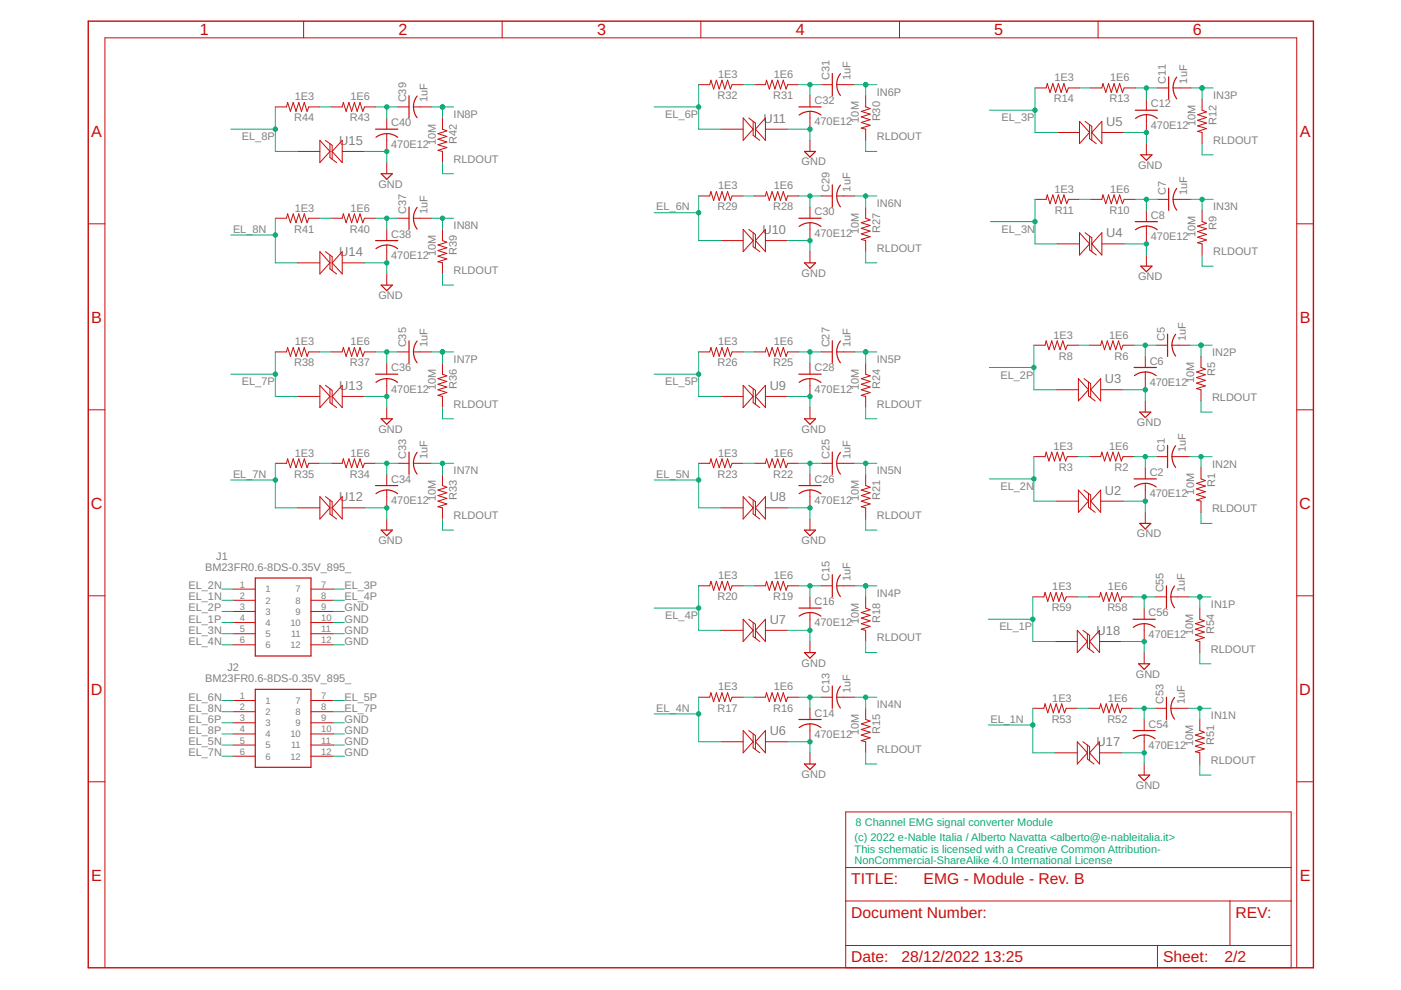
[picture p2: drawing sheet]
<svg xmlns="http://www.w3.org/2000/svg" width="297mm" height="210mm" viewBox="0 0 297 210" stroke-linecap="round" stroke-linejoin="round" font-family="sans-serif">
<g fill="none" stroke="#c90d0c" stroke-width=".25">
<path d="M176.5 15.6v4.7M178.2 15.6a3.8 3.8 0 0 0 0 4.6M247.8 16.3v4.7M248.7 18.6l.3 1.5 .5 .9M249.5 16.3l-.7 1.4-.1 .9M79.6 27.4h4.7M80.8 36.8h2.4l-1.2 1.2zM82 28.3l1 .1 1.3 .7M82 28.3l-1.4 .3-.9 .5M86.7 20.3v4.7M88.4 20.4a3.8 3.8 0 0 0 0 4.6M169.4 22.7h4.7"/>
<path d="M170.6 32.1h2.3l-1.2 1.2zM171.7 23.6l1 .1 1.4 .7M171.7 23.6l-1.4 .3-.9 .5M176.5 39.2v4.7M178.2 39.2a3.8 3.8 0 0 0 0 4.7M240.7 23.4h4.7M241.9 32.8h2.3l-1.1 1.2zM243.1 24.3l1.4 .3 .9 .5M243.1 24.3l-1.5 .3-.9 .5M247.8 39.9v4.7M249.5 39.9l-.7 1.4-.1 1M79.6 51h4.7"/>
<path d="M79.7 52.7a3.8 3.8 0 0 1 4.6 0M86.7 43.9v4.7M88.4 44a3.8 3.8 0 0 0 0 4.6M169.4 46.3h4.7M169.4 48a3.7 3.7 0 0 1 4.7 0M170.6 55.7h2.3l-1.2 1.2zM240.7 47h4.7M240.7 48.7a3.8 3.8 0 0 1 4.7 0M241.9 56.4h2.3l-1.1 1.2zM248.7 42.3l.3 1.4 .5 .9M79.6 79.3h4.7M80.8 60.5h2.4l-1.2 1.1z"/>
<path d="M86.7 72.3v4.7M88.4 72.3a3.8 3.8 0 0 0 0 4.6M169.4 79.3h4.7M176.5 72.3v4.7M178.2 72.3a3.8 3.8 0 0 0 0 4.6M240.5 77.9h4.7M240.5 79.7a3.7 3.7 0 0 1 4.6 0M247.5 70.8v4.8M249.3 70.9a3.8 3.8 0 0 0 0 4.6M80.8 88.8h2.4l-1.2 1.2zM82 80.3l1.5 .3 .8 .5M82 80.3l-1.4 .3-.9 .5"/>
<path d="M86.7 95.9v4.7M88.4 95.9a3.8 3.8 0 0 0 0 4.6M170.6 88.8h2.3l-1.2 1.2zM171.7 80.3l1 .1 1.4 .7M171.7 80.3l-1.4 .3-.9 .5M176.5 95.9v4.7M178.2 95.9a3.8 3.8 0 0 0 0 4.6M241.6 87.4h2.4l-1.2 1.1zM247.5 94.4v4.8M249.3 94.5a3.8 3.8 0 0 0 0 4.6M79.6 103h4.7M79.7 104.7a3.8 3.8 0 0 1 4.6 0"/>
<path d="M80.8 112.4h2.4l-1.2 1.2zM169.4 103h4.7M169.4 104.7a3.8 3.8 0 0 1 4.7 0M170.6 112.4h2.3l-1.2 1.2zM240.5 101.5h4.7M241.6 111h2.4l-1.2 1.2zM242.8 102.5l1 .1 1.3 .7M242.8 102.5l-1.4 .3-.9 .5M54.1 122.6h11.8v16.5h-11.8zM169.4 128.9h4.7M169.4 130.6a3.8 3.8 0 0 1 4.7 0M170.6 138.4h2.3l-1.2 1.2z"/>
<path d="M176.5 121.8v4.8M178.2 121.9a3.8 3.8 0 0 0 0 4.6M240.2 131.3h4.7M240.3 133a3.8 3.8 0 0 1 4.6 0M247.3 124.2v4.7M249 124.2a3.8 3.8 0 0 0 0 4.7M54.1 146.2h11.8v16.5h-11.8zM169.4 152.5h4.7M169.4 154.3a3.8 3.8 0 0 1 4.7 0M176.5 145.5v4.7M178.2 145.5a3.8 3.8 0 0 0 0 4.6M240.2 154.9h4.7"/>
<path d="M240.3 156.6a3.8 3.8 0 0 1 4.6 0M241.4 140.7h2.4l-1.2 1.2zM247.3 147.8v4.7M249 147.9a3.8 3.8 0 0 0 0 4.6M170.6 162h2.3l-1.2 1.2zM241.4 164.3h2.4l-1.2 1.2z"/>
</g>
<g fill="none" stroke="#c90d0c" stroke-width=".21">
<path d="M64.4 4.5v3.5M106.5 4.5v3.5M148.1 17.9h2.4l.2-.9 .6 1.9 .6-1.9 .6 1.9 .6-1.9 .6 1.9 .6-1.9 .6 1.9 .3-1h2.4M148.6 4.5v3.5M159.9 17.9h2.4l.2-.9 .6 1.9 .6-1.9 .6 1.9 .6-1.9 .6 1.9 .6-1.9 .6 1.9 .3-1h2.4M174.1 17.9h2.4M177.4 17.9h3.8M190.7 4.5v3.5M219.4 18.6h2.4l.2-.9 .6 1.9 .6-1.9 .6 1.9 .6-1.9 .6 1.9 .6-1.9 .6 1.9 .3-1h2.4M231.2 18.6h2.4l.2-.9 .6 1.9 .6-1.9 .6 1.9 .6-1.9 .6 1.9 .6-1.9 .6 1.9 .3-1h2.4M232.8 4.5v3.5M245.4 18.6h2.4"/>
<path d="M248.7 18.6h3.8M58.4 22.7h2.3l.3-1 .6 1.9 .6-1.9 .6 1.9 .6-1.9 .5 1.9 .6-1.9 .6 1.9 .4-.9h2.3M63.1 32.1h4.7M67.8 29.8l2.2 2.3-2.2 2.4zM69 29.8l1.4 1v3M70 30.5v2.9l1.4 1.1M70.2 22.7h2.4l.2-1 .6 1.9 .6-1.9 .5 1.9 .6-1.9 .6 1.9 .6-1.9 .6 1.9 .4-.9h2.3M72.6 29.8v4.7l-2.2-2.4zM72.6 32.1h4.7M82 25v2.4M82 28.3v3.8M82 34.5v2.3"/>
<path d="M84.3 22.7h2.4M87.7 22.7h3.7M93.8 25v2.4l.9 .3-1.8 .6 1.8 .6-1.8 .6 1.8 .6-1.8 .6 1.8 .6-1.8 .6 .9 .2v2.4M152.8 27.4h4.8M157.6 25l2.1 2.4-2.1 2.4zM158.7 25l1.5 1.1v2.9M159.7 25.7v3l1.4 1.1M162.3 25v4.8l-2.1-2.4zM162.3 27.4h4.7M171.7 20.3v2.4M171.7 23.6v3.8M171.7 29.8v2.3"/>
<path d="M183.5 20.3v2.4l1 .3-1.9 .6 1.9 .6-1.9 .6 1.9 .6-1.9 .6 1.9 .6-1.9 .6 .9 .2v2.4M224.2 28.1h4.7M228.9 25.7l2.1 2.4-2.1 2.4zM230.1 25.7l1.4 1.1v3M231 26.4v3l1.4 1.1M233.6 25.7v4.8l-2.1-2.4zM233.6 28.1h4.7M243.1 21v2.4M243.1 24.3v3.8M243.1 30.5v2.3M254.9 21v2.4l.9 .3-1.9 .6 1.9 .6-1.9 .6 1.9 .6-1.9 .6 1.9 .6-1.9 .6 1 .2v2.4M18.7 47.5h3.5"/>
<path d="M58.4 46.3h2.3l.3-1 .6 1.9 .6-1.9 .6 1.9 .6-1.9 .5 1.9 .6-1.9 .6 1.9 .4-.9h2.3M63.1 55.7h4.7M67.8 53.4l2.2 2.3-2.2 2.4zM69 53.4l1.4 1v3M70 54.1v2.9l1.4 1.1M70.2 46.3h2.4l.2-1 .6 1.9 .6-1.9 .5 1.9 .6-1.9 .6 1.9 .6-1.9 .6 1.9 .4-.9h2.3M72.6 53.4v4.7l-2.2-2.4zM72.6 55.7h4.7M82 48.6v2.4M82 51.9v3.8M82 58.1v2.4M84.3 46.3h2.4"/>
<path d="M87.7 46.3h3.7M93.8 48.6v2.4l.9 .4-1.8 .5 1.8 .6-1.8 .6 1.8 .6-1.8 .6 1.8 .6-1.8 .6 .9 .2v2.4M148.1 41.6h2.4l.2-1 .6 1.9 .6-1.9 .6 1.9 .6-1.9 .6 1.9 .6-1.9 .6 1.9 .3-.9h2.4M152.8 51h4.8M157.6 48.6l2.1 2.4-2.1 2.4zM158.7 48.6l1.5 1.1v3M159.7 49.3v3l1.4 1.1M159.9 41.6h2.4l.2-1 .6 1.9 .6-1.9 .6 1.9 .6-1.9 .6 1.9 .6-1.9 .6 1.9 .3-.9h2.4M162.3 48.6v4.8l-2.1-2.4zM162.3 51h4.7M171.7 43.9v2.4M171.7 47.2v3.8"/>
<path d="M171.7 53.4v2.3M174.1 41.6h2.4M177.4 41.6h3.8M183.5 43.9v2.4l1 .3-1.9 .6 1.9 .6-1.9 .6 1.9 .6-1.9 .6 1.9 .6-1.9 .6 .9 .2v2.4M219.4 42.3h2.4l.2-1 .6 1.9 .6-1.9 .6 1.9 .6-1.9 .6 1.9 .6-1.9 .6 1.9 .3-.9h2.4M224.2 51.7h4.7M228.9 49.3l2.1 2.4-2.1 2.4zM230.1 49.3l1.4 1.1v3M231 50.1v2.9l1.4 1.1M231.2 42.3h2.4l.2-1 .6 1.9 .6-1.9 .6 1.9 .6-1.9 .6 1.9 .6-1.9 .6 1.9 .3-.9h2.4M233.6 51.7h4.7M233.6 49.3v4.8l-2.1-2.4z"/>
<path d="M243.1 44.6v2.4M243.1 47.9v3.8M243.1 54.1v2.3M245.4 42.3h2.4M248.7 42.3h3.8M254.9 44.6v2.4l.9 .3-1.9 .6 1.9 .6-1.9 .6 1.9 .6-1.9 .6 1.9 .6-1.9 .6 1 .2v2.4M274.9 47.5h3.6M58.4 74.6h2.3l.3-.9 .6 1.9 .6-1.9 .6 1.9 .6-1.9 .5 1.9 .6-1.9 .6 1.9 .4-1h2.3M70.2 74.6h2.4l.2-.9 .6 1.9 .6-1.9 .5 1.9 .6-1.9 .6 1.9 .6-1.9 .6 1.9 .4-1h2.3M82 77v2.3M84.3 74.6h2.4M87.7 74.6h3.7"/>
<path d="M93.8 77v2.3l.9 .4-1.8 .6 1.8 .6-1.8 .6 1.8 .6-1.8 .5 1.8 .6-1.8 .6 .9 .3v2.3M148.1 74.6h2.4l.2-.9 .6 1.9 .6-1.9 .6 1.9 .6-1.9 .6 1.9 .6-1.9 .6 1.9 .3-1h2.4M159.9 74.6h2.4l.2-.9 .6 1.9 .6-1.9 .6 1.9 .6-1.9 .6 1.9 .6-1.9 .6 1.9 .3-1h2.4M171.7 77v2.3M174.1 74.6h2.4M177.4 74.6h3.8M183.5 77v2.3l1 .4-1.9 .6 1.9 .6-1.9 .6 1.9 .6-1.9 .5 1.9 .6-1.9 .6 .9 .3v2.3M219.2 73.2h2.4l.2-.9 .6 1.8 .6-1.8 .6 1.8 .6-1.8 .5 1.8 .6-1.8 .6 1.8 .4-.9h2.3M231 73.2h2.4l.2-.9 .6 1.8 .6-1.8 .6 1.8 .6-1.8 .6 1.8 .6-1.8 .5 1.8 .4-.9h2.4M242.8 75.6v2.3M242.8 78.9v3.7M245.2 73.2h2.3"/>
<path d="M248.5 73.2h3.8M254.6 75.6v2.3l1 .4-1.9 .6 1.9 .6-1.9 .6 1.9 .5-1.9 .6 1.9 .6-1.9 .6 .9 .2v2.4M18.7 86.9h3.5M58.4 98.2h2.3l.3-.9 .6 1.9 .6-1.9 .6 1.9 .6-1.9 .5 1.9 .6-1.9 .6 1.9 .4-1h2.3M63.1 84.1h4.7M67.8 81.7l2.2 2.4-2.2 2.3zM69 81.7l1.4 1.1v2.9M70 82.4v3l1.4 1M70.2 98.2h2.4l.2-.9 .6 1.9 .6-1.9 .5 1.9 .6-1.9 .6 1.9 .6-1.9 .6 1.9 .4-1h2.3M72.6 84.1h4.7M72.6 81.7v4.7l-2.2-2.3zM82 80.3v3.8"/>
<path d="M82 86.4v2.4M84.3 98.2h2.4M87.7 98.2h3.7M148.1 98.2h2.4l.2-.9 .6 1.9 .6-1.9 .6 1.9 .6-1.9 .6 1.9 .6-1.9 .6 1.9 .3-1h2.4M152.8 84.1h4.8M157.6 81.7l2.1 2.4-2.1 2.3zM158.7 81.7l1.5 1.1v2.9M159.7 82.4v3l1.4 1M159.9 98.2h2.4l.2-.9 .6 1.9 .6-1.9 .6 1.9 .6-1.9 .6 1.9 .6-1.9 .6 1.9 .3-1h2.4M162.3 81.7v4.7l-2.1-2.3zM162.3 84.1h4.7M171.7 80.3v3.8"/>
<path d="M171.7 86.4v2.4M174.1 98.2h2.4M177.4 98.2h3.8M219.2 96.8h2.4l.2-.9 .6 1.8 .6-1.8 .6 1.8 .6-1.8 .5 1.8 .6-1.8 .6 1.8 .4-.9h2.3M223.9 82.6h4.7M228.6 80.3l2.2 2.3-2.2 2.4zM229.8 80.3l1.4 1v3M230.8 81v2.9l1.4 1.1M231 96.8h2.4l.2-.9 .6 1.8 .6-1.8 .6 1.8 .6-1.8 .6 1.8 .6-1.8 .5 1.8 .4-.9h2.4M233.4 80.3v4.7l-2.2-2.4zM233.4 82.6h4.7M242.8 85v2.4"/>
<path d="M242.8 99.2v2.3M245.2 96.8h2.3M248.5 96.8h3.8M254.6 99.2v2.3l1 .4-1.9 .6 1.9 .6-1.9 .6 1.9 .5-1.9 .6 1.9 .6-1.9 .6 .9 .3v2.3M274.9 86.9h3.6M63.1 107.7h4.7M67.8 105.3l2.2 2.4-2.2 2.3zM69 105.3l1.4 1.1v2.9M70 106v3l1.4 1M72.6 107.7h4.7M72.6 105.3v4.7l-2.2-2.3zM82 100.6v2.4"/>
<path d="M82 103.9v3.8M82 110v2.4M93.8 100.6v2.4l.9 .3-1.8 .6 1.8 .6-1.8 .6 1.8 .6-1.8 .6 1.8 .5-1.8 .6 .9 .3v2.3M152.8 107.7h4.8M157.6 105.3l2.1 2.4-2.1 2.3zM158.7 105.3l1.5 1.1v2.9M159.7 106v3l1.4 1M162.3 105.3v4.7l-2.1-2.3zM162.3 107.7h4.7M171.7 100.6v2.4M171.7 103.9v3.8M171.7 110v2.4"/>
<path d="M183.5 100.6v2.4l1 .3-1.9 .6 1.9 .6-1.9 .6 1.9 .6-1.9 .6 1.9 .5-1.9 .6 .9 .3v2.3M223.9 106.3h4.7M228.6 103.9l2.2 2.4-2.2 2.3zM229.8 103.9l1.4 1.1v2.9M230.8 104.6v2.9l1.4 1.1M233.4 106.3h4.7M233.4 103.9v4.7l-2.2-2.3zM242.8 102.5v3.8M242.8 108.6v2.4M18.7 126.3h3.5M49.4 124.9h4.7M49.4 127.3h4.7"/>
<path d="M49.4 129.6h4.7M49.4 132h4.7M49.4 134.4h4.7M49.4 136.7h4.7M65.9 124.9h4.8M65.9 127.3h4.8M65.9 129.6h4.8M65.9 132h4.8M65.9 134.4h4.8M65.9 136.7h4.8M148.1 124.2h2.4l.2-.9 .6 1.9 .6-1.9 .6 1.9 .6-1.9 .6 1.9 .6-1.9 .6 1.9 .3-1h2.4M152.8 133.6h4.8"/>
<path d="M157.6 131.3l2.1 2.3-2.1 2.4zM158.7 131.3l1.5 1.1v2.9M159.7 132v3l1.4 1M159.9 124.2h2.4l.2-.9 .6 1.9 .6-1.9 .6 1.9 .6-1.9 .6 1.9 .6-1.9 .6 1.9 .3-1h2.4M162.3 131.3v4.7l-2.1-2.4zM162.3 133.6h4.7M171.7 126.6v2.3M171.7 129.9v3.7M171.7 136v2.4M174.1 124.2h2.4M177.4 124.2h3.8M183.5 126.6v2.3l1 .4-1.9 .6 1.9 .6-1.9 .5 1.9 .6-1.9 .6 1.9 .6-1.9 .6 .9 .2v2.4"/>
<path d="M219 126.6h2.3l.3-1 .5 1.9 .6-1.9 .6 1.9 .6-1.9 .6 1.9 .6-1.9 .6 1.9 .4-.9h2.3M223.7 136h4.7M228.4 133.6l2.1 2.4-2.1 2.4zM229.6 133.6l1.4 1.1v3M230.5 134.4v2.9l1.4 1.1M230.8 126.6h2.3l.3-1 .6 1.9 .5-1.9 .6 1.9 .6-1.9 .6 1.9 .6-1.9 .6 1.9 .3-.9h2.4M233.1 133.6v4.8l-2.1-2.4zM233.1 136h4.7M242.6 128.9v2.4M242.6 132.2v3.8M242.6 138.4v2.3M244.9 126.6h2.4"/>
<path d="M248.2 126.6h3.8M254.4 128.9v2.4l.9 .3-1.9 .6 1.9 .6-1.9 .6 1.9 .6-1.9 .6 1.9 .6-1.9 .6 1 .2v2.4M274.9 126.3h3.6M49.4 148.5h4.7M49.4 150.9h4.7M49.4 153.2h4.7M49.4 155.6h4.7M49.4 158h4.7M65.9 148.5h4.8M65.9 150.9h4.8M65.9 153.2h4.8M65.9 155.6h4.8"/>
<path d="M65.9 158h4.8M148.1 147.8h2.4l.2-.9 .6 1.9 .6-1.9 .6 1.9 .6-1.9 .6 1.9 .6-1.9 .6 1.9 .3-1h2.4M152.8 157.3h4.8M157.6 154.9l2.1 2.4-2.1 2.3zM158.7 154.9l1.5 1.1v2.9M159.7 155.6v3l1.4 1M159.9 147.8h2.4l.2-.9 .6 1.9 .6-1.9 .6 1.9 .6-1.9 .6 1.9 .6-1.9 .6 1.9 .3-1h2.4M162.3 157.3h4.7M162.3 154.9v4.7l-2.1-2.3zM171.7 150.2v2.3M171.7 153.5v3.8M171.7 159.6v2.4"/>
<path d="M174.1 147.8h2.4M177.4 147.8h3.8M183.5 150.2v2.3l1 .4-1.9 .6 1.9 .6-1.9 .6 1.9 .6-1.9 .6 1.9 .5-1.9 .6 .9 .3v2.3M219 150.2h2.3l.3-1 .5 1.9 .6-1.9 .6 1.9 .6-1.9 .6 1.9 .6-1.9 .6 1.9 .4-.9h2.3M223.7 159.6h4.7M228.4 157.3l2.1 2.3-2.1 2.4zM229.6 157.3l1.4 1v3M230.5 158v2.9l1.4 1.1M230.8 150.2h2.3l.3-1 .6 1.9 .5-1.9 .6 1.9 .6-1.9 .6 1.9 .6-1.9 .6 1.9 .3-.9h2.4M233.1 159.6h4.7M233.1 157.3v4.7l-2.1-2.4zM242.6 152.5v2.4"/>
<path d="M242.6 155.9v3.7M244.9 150.2h2.4M248.2 150.2h3.8M254.4 152.5v2.4l.9 .4-1.9 .6 1.9 .5-1.9 .6 1.9 .6-1.9 .6 1.9 .6-1.9 .6 1 .2v2.4M18.7 165.8h3.5M49.4 160.3h4.7M65.9 160.3h4.8M179.3 172.1h94.4v33.1h-94.4zM242.6 162v2.3M274.9 165.8h3.6M179.3 191h94.4M179.3 183.9h94.4"/>
<path d="M260.8 191v9.5M22.2 205.2v-197.2h252.7v197.2M179.3 200.5h94.4M245.4 200.5v4.7"/>
</g>
<path d="M18.7 4.5h259.8v200.7h-259.8z" fill="none" stroke="#c90d0c" stroke-width=".3"/>
<g fill="none" stroke="#0dab76" stroke-width=".21">
<path d="M148.1 17.9v9.5h4.7M157.6 17.9h2.3M169.4 17.9h4.7M171.7 17.9v2.4M181.2 17.9h4.7M183.5 17.9v2.4M219.4 18.6v9.5h4.8M228.9 18.6h2.3M240.7 18.6h4.7M243.1 18.6v2.4M252.5 18.6h4.7M254.9 18.6v2.4"/>
<path d="M48.9 27.4h9.5M58.4 22.7v9.4h4.7M67.8 22.7h2.4M77.3 32.1h4.7v2.4M79.6 22.7h4.7M82 22.7v2.3M91.4 22.7h4.8M93.8 22.7v2.3M93.8 34.5v2.3h2.4M138.7 22.7h9.4M167 27.4h4.7v2.4M183.5 29.8v2.3h2.4"/>
<path d="M209.8 23.4h9.6M238.3 28.1h4.8v2.4M254.9 30.5v2.3h2.3M48.9 49.8h9.5M58.4 46.3v9.4h4.7M67.8 46.3h2.4M77.3 55.7h4.7v2.4M79.6 46.3h4.7M82 46.3v2.3M91.4 46.3h4.8M93.8 46.3v2.3M93.8 58.1v2.4h2.4"/>
<path d="M138.7 45.1h9.4M148.1 41.6v9.4h4.7M157.6 41.6h2.3M167 51h4.7v2.4M169.4 41.6h4.7M171.7 41.6v2.3M181.2 41.6h4.7M183.5 53.4v2.3h2.4M183.5 41.6v2.3M210 47h9.4M219.4 42.3v9.4h4.8M228.9 42.3h2.3"/>
<path d="M238.3 51.7h4.8v2.4M240.7 42.3h4.7M243.1 42.3v2.3M252.5 42.3h4.7M254.9 42.3v2.3M254.9 54.1v2.3h2.3M48.9 79.3h9.5M58.4 74.6v9.5h4.7M67.8 74.6h2.4M79.6 74.6h4.7M82 74.6v2.4M91.4 74.6h4.8"/>
<path d="M93.8 74.6v2.4M138.7 79.3h9.4M148.1 74.6v9.5h4.7M157.6 74.6h2.3M169.4 74.6h4.7M171.7 74.6v2.4M181.2 74.6h4.7M183.5 74.6v2.4M209.8 77.9h9.4M219.2 73.2v9.4h4.7M228.6 73.2h2.4M240.5 73.2h4.7"/>
<path d="M242.8 73.2v2.4M252.3 73.2h4.7M254.6 73.2v2.4M58.4 98.2v9.5h4.7M67.8 98.2h2.4M77.3 84.1h4.7v2.3M79.6 98.2h4.7M82 98.2v2.4M91.4 98.2h4.8M93.8 86.4v2.4h2.4M93.8 98.2v2.4M148.1 98.2v9.5h4.7"/>
<path d="M157.6 98.2h2.3M167 84.1h4.7v2.3M169.4 98.2h4.7M171.7 98.2v2.4M181.2 98.2h4.7M183.5 86.4v2.4h2.4M183.5 98.2v2.4M219.2 96.8v9.5h4.7M228.6 96.8h2.4M238.1 82.6h4.7v2.4M240.5 96.8h4.7M242.8 96.8v2.4"/>
<path d="M252.3 96.8h4.7M254.6 85v2.4h2.4M254.6 96.8v2.4M48.9 101.8h9.5M77.3 107.7h4.7v2.3M93.8 110v2.4h2.4M138.7 101.8h9.4M167 107.7h4.7v2.3M183.5 110v2.4h2.4M209.8 101.5h9.4M238.1 106.3h4.7v2.3M254.6 108.6v2.4h2.4"/>
<path d="M47.1 129.6h2.3M47.1 132h2.3M47.1 134.4h2.3M47.1 136.7h2.3M47.1 127.3h2.3M47.1 124.9h2.3M70.7 129.6h2.3M70.7 132h2.3M70.7 134.4h2.3M70.7 136.7h2.3M70.7 127.3h2.3M70.7 124.9h2.3"/>
<path d="M138.7 128.9h9.4M148.1 124.2v9.4h4.7M157.6 124.2h2.3M167 133.6h4.7v2.4M169.4 124.2h4.7M171.7 124.2v2.4M181.2 124.2h4.7M183.5 124.2v2.4M183.5 136v2.4h2.4M209.5 131.3h9.5M219 126.6v9.4h4.7M228.4 126.6h2.4"/>
<path d="M237.8 136h4.8v2.4M240.2 126.6h4.7M242.6 126.6v2.3M252 126.6h4.8M254.4 126.6v2.3M254.4 138.4v2.3h2.4M47.1 153.2h2.3M47.1 155.6h2.3M47.1 158h2.3M47.1 148.5h2.3M47.1 150.9h2.3M70.7 153.2h2.3"/>
<path d="M70.7 155.6h2.3M70.7 158h2.3M70.7 148.5h2.3M70.7 150.9h2.3M138.7 151.4h9.4M148.1 147.8v9.5h4.7M157.6 147.8h2.3M167 157.3h4.7v2.3M169.4 147.8h4.7M171.7 147.8v2.4M181.2 147.8h4.7M183.5 147.8v2.4"/>
<path d="M183.5 159.6v2.4h2.4M209.5 153.7h9.5M219 150.2v9.4h4.7M228.4 150.2h2.4M237.8 159.6h4.8v2.4M240.2 150.2h4.7M242.6 150.2v2.3M252 150.2h4.8M254.4 150.2v2.3M47.1 160.3h2.3M70.7 160.3h2.3M254.4 162v2.3h2.4"/>
</g>
<g fill="#0dab76" stroke="#0dab76" stroke-width=".21">
<circle cx="242.6" cy="159.6" r=".47"/>
<circle cx="242.6" cy="136" r=".47"/>
<circle cx="242.8" cy="106.3" r=".47"/>
<circle cx="242.8" cy="82.6" r=".47"/>
<circle cx="243.1" cy="51.7" r=".47"/>
<circle cx="243.1" cy="28.1" r=".47"/>
<circle cx="171.7" cy="157.3" r=".47"/>
<circle cx="171.7" cy="133.6" r=".47"/>
<circle cx="171.7" cy="107.7" r=".47"/>
<circle cx="171.7" cy="84.1" r=".47"/>
<circle cx="171.7" cy="51" r=".47"/>
<circle cx="171.7" cy="27.4" r=".47"/>
<circle cx="82" cy="107.7" r=".47"/>
<circle cx="82" cy="84.1" r=".47"/>
<circle cx="82" cy="55.7" r=".47"/>
<circle cx="82" cy="32.1" r=".47"/>
<circle cx="254.4" cy="126.6" r=".47"/>
<circle cx="254.4" cy="150.2" r=".47"/>
<circle cx="242.6" cy="150.2" r=".47"/>
<circle cx="242.6" cy="126.6" r=".47"/>
<circle cx="219" cy="153.7" r=".47"/>
<circle cx="219" cy="131.3" r=".47"/>
<circle cx="219.2" cy="101.5" r=".47"/>
<circle cx="219.2" cy="77.9" r=".47"/>
<circle cx="219.4" cy="47" r=".47"/>
<circle cx="219.4" cy="23.4" r=".47"/>
<circle cx="148.1" cy="151.4" r=".47"/>
<circle cx="58.4" cy="27.4" r=".47"/>
<circle cx="148.1" cy="101.8" r=".47"/>
<circle cx="148.1" cy="79.3" r=".47"/>
<circle cx="148.1" cy="45.1" r=".47"/>
<circle cx="148.1" cy="22.7" r=".47"/>
<circle cx="58.4" cy="101.8" r=".47"/>
<circle cx="58.4" cy="79.3" r=".47"/>
<circle cx="58.4" cy="49.8" r=".47"/>
<circle cx="242.8" cy="96.8" r=".47"/>
<circle cx="242.8" cy="73.2" r=".47"/>
<circle cx="254.6" cy="96.8" r=".47"/>
<circle cx="254.6" cy="73.2" r=".47"/>
<circle cx="243.1" cy="42.3" r=".47"/>
<circle cx="243.1" cy="18.6" r=".47"/>
<circle cx="254.9" cy="18.6" r=".47"/>
<circle cx="254.9" cy="42.3" r=".47"/>
<circle cx="171.7" cy="147.8" r=".47"/>
<circle cx="171.7" cy="124.2" r=".47"/>
<circle cx="148.1" cy="128.9" r=".47"/>
<circle cx="183.5" cy="124.2" r=".47"/>
<circle cx="183.5" cy="147.8" r=".47"/>
<circle cx="171.7" cy="98.2" r=".47"/>
<circle cx="171.7" cy="74.6" r=".47"/>
<circle cx="183.5" cy="74.6" r=".47"/>
<circle cx="183.5" cy="98.2" r=".47"/>
<circle cx="171.7" cy="41.6" r=".47"/>
<circle cx="171.7" cy="17.9" r=".47"/>
<circle cx="183.5" cy="17.9" r=".47"/>
<circle cx="183.5" cy="41.6" r=".47"/>
<circle cx="82" cy="98.2" r=".47"/>
<circle cx="82" cy="74.6" r=".47"/>
<circle cx="93.8" cy="74.6" r=".47"/>
<circle cx="93.8" cy="98.2" r=".47"/>
<circle cx="82" cy="46.3" r=".47"/>
<circle cx="82" cy="22.7" r=".47"/>
<circle cx="93.8" cy="46.3" r=".47"/>
<circle cx="93.8" cy="22.7" r=".47"/>
</g>
<g font-size="3.4" fill="#c90d0c">
<text x="42.4" y="7.5">1</text>
<text x="84.5" y="7.5">2</text>
<text x="126.6" y="7.5">3</text>
<text x="168.7" y="7.5">4</text>
<text x="210.8" y="7.5">5</text>
<text x="252.9" y="7.5">6</text>
<text x="19.3" y="29">A</text>
<text x="275.6" y="29">A</text>
<text x="19.3" y="68.4">B</text>
<text x="275.6" y="68.4">B</text>
<text x="19.3" y="107.8">C</text>
<text x="275.5" y="107.8">C</text>
<text x="19.3" y="147.3">D</text>
<text x="275.5" y="147.3">D</text>
<text x="19.3" y="186.7">E</text>
<text x="275.6" y="186.7">E</text>
</g>
<g font-size="3.3" fill="#c90d0c">
<text x="180.5" y="187.5">TITLE:</text>
<text x="195.8" y="187.5">EMG - Module - Rev. B</text>
<text x="180.5" y="194.6">Document Number:</text>
<text x="261.9" y="194.6">REV:</text>
<text x="180.5" y="204">Date:</text>
<text x="191.1" y="204">28/12/2022</text>
<text x="208.6" y="204">13:25</text>
<text x="246.6" y="204">Sheet:</text>
<text x="259.6" y="204">2/2</text>
</g>
<g font-size="2.7" fill="#808080">
<text x="161.9" y="26">U11</text>
<text x="234.5" y="26.7">U5</text>
<text x="71.9" y="30.7">U15</text>
<text x="161.7" y="49.6">U10</text>
<text x="234.5" y="50.3">U4</text>
<text x="71.9" y="54.3">U14</text>
<text x="71.9" y="82.7">U13</text>
<text x="163.2" y="82.7">U9</text>
<text x="234.3" y="81.2">U3</text>
<text x="71.9" y="106.3">U12</text>
<text x="163.2" y="106.3">U8</text>
<text x="234.3" y="104.9">U2</text>
<text x="163.2" y="132.2">U7</text>
<text x="232.5" y="134.6">U18</text>
<text x="163.2" y="155.9">U6</text>
<text x="232.5" y="158.2">U17</text>
</g>
<g font-size="2.3" fill="#808080">
<text x="152.3" y="16.5">1E3</text>
<text x="164.1" y="16.5">1E6</text>
<text x="175.9" y="17" transform="rotate(-90 175.9 17)">C31</text>
<text x="180.4" y="17" transform="rotate(-90 180.4 17)">1uF</text>
<text x="223.6" y="17.2">1E3</text>
<text x="235.4" y="17.2">1E6</text>
<text x="247.2" y="17.7" transform="rotate(-90 247.2 17.7)">C11</text>
<text x="251.7" y="17.7" transform="rotate(-90 251.7 17.7)">1uF</text>
<text x="62.5" y="21.2">1E3</text>
<text x="74.3" y="21.2">1E6</text>
<text x="86.1" y="21.7" transform="rotate(-90 86.1 21.7)">C39</text>
<text x="90.6" y="21.7" transform="rotate(-90 90.6 21.7)">1uF</text>
<text x="152.1" y="21">R32</text>
<text x="163.9" y="21">R31</text>
<text x="172.7" y="22.1">C32</text>
<text x="185.9" y="20.3">IN6P</text>
<text x="223.4" y="21.7">R14</text>
<text x="235.3" y="21.7">R13</text>
<text x="244" y="22.8">C12</text>
<text x="257.2" y="21">IN3P</text>
<text x="51.3" y="29.8">EL_8P</text>
<text x="62.4" y="25.7">R44</text>
<text x="74.2" y="25.7">R43</text>
<text x="82.9" y="26.8">C40</text>
<text x="96.2" y="25">IN8P</text>
<text x="141" y="25">EL_6P</text>
<text x="172.7" y="26.6">470E12</text>
<text x="182.1" y="26" transform="rotate(-90 182.1 26)">10M</text>
<text x="185.9" y="29.8">RLDOUT</text>
<text x="186.6" y="25.7" transform="rotate(-90 186.6 25.7)">R30</text>
<text x="212.4" y="25.7">EL_3P</text>
<text x="244" y="27.3">470E12</text>
<text x="253.4" y="26.7" transform="rotate(-90 253.4 26.7)">10M</text>
<text x="257.9" y="26.4" transform="rotate(-90 257.9 26.4)">R12</text>
<text x="82.9" y="31.3">470E12</text>
<text x="92.4" y="30.7" transform="rotate(-90 92.4 30.7)">10M</text>
<text x="96.2" y="34.5">RLDOUT</text>
<text x="96.8" y="30.5" transform="rotate(-90 96.8 30.5)">R42</text>
<text x="170" y="35.1">GND</text>
<text x="241.3" y="35.8">GND</text>
<text x="257.2" y="30.5">RLDOUT</text>
<text x="80.2" y="39.8">GND</text>
<text x="152.3" y="40.1">1E3</text>
<text x="164.1" y="40.1">1E6</text>
<text x="175.9" y="40.6" transform="rotate(-90 175.9 40.6)">C29</text>
<text x="180.4" y="40.6" transform="rotate(-90 180.4 40.6)">1uF</text>
<text x="223.6" y="40.8">1E3</text>
<text x="235.4" y="40.8">1E6</text>
<text x="247.2" y="41.3" transform="rotate(-90 247.2 41.3)">C7</text>
<text x="251.7" y="41.3" transform="rotate(-90 251.7 41.3)">1uF</text>
<text x="62.5" y="44.9">1E3</text>
<text x="74.3" y="44.9">1E6</text>
<text x="86.1" y="45.3" transform="rotate(-90 86.1 45.3)">C37</text>
<text x="90.6" y="45.3" transform="rotate(-90 90.6 45.3)">1uF</text>
<text x="139.1" y="44.6">EL_6N</text>
<text x="152.1" y="44.6">R29</text>
<text x="163.9" y="44.6">R28</text>
<text x="172.7" y="45.7">C30</text>
<text x="185.9" y="43.9">IN6N</text>
<text x="223.6" y="45.3">R11</text>
<text x="235.3" y="45.3">R10</text>
<text x="244" y="46.4">C8</text>
<text x="257.2" y="44.6">IN3N</text>
<text x="49.4" y="49.4">EL_8N</text>
<text x="62.4" y="49.3">R41</text>
<text x="74.2" y="49.3">R40</text>
<text x="82.9" y="50.4">C38</text>
<text x="96.2" y="48.6">IN8N</text>
<text x="172.7" y="50.2">470E12</text>
<text x="182.1" y="49.6" transform="rotate(-90 182.1 49.6)">10M</text>
<text x="185.9" y="53.4">RLDOUT</text>
<text x="186.6" y="49.4" transform="rotate(-90 186.6 49.4)">R27</text>
<text x="212.4" y="49.4">EL_3N</text>
<text x="244" y="50.9">470E12</text>
<text x="253.4" y="50.3" transform="rotate(-90 253.4 50.3)">10M</text>
<text x="257.9" y="48.8" transform="rotate(-90 257.9 48.8)">R9</text>
<text x="82.9" y="54.9">470E12</text>
<text x="92.4" y="54.3" transform="rotate(-90 92.4 54.3)">10M</text>
<text x="96.2" y="58.1">RLDOUT</text>
<text x="96.8" y="54.1" transform="rotate(-90 96.8 54.1)">R39</text>
<text x="170" y="58.7">GND</text>
<text x="241.3" y="59.4">GND</text>
<text x="257.2" y="54.1">RLDOUT</text>
<text x="80.2" y="63.4">GND</text>
<text x="223.3" y="71.8">1E3</text>
<text x="235.1" y="71.8">1E6</text>
<text x="62.4" y="77.7">R38</text>
<text x="62.5" y="73.2">1E3</text>
<text x="74.2" y="77.7">R37</text>
<text x="74.3" y="73.2">1E6</text>
<text x="86.1" y="73.7" transform="rotate(-90 86.1 73.7)">C35</text>
<text x="90.6" y="73.7" transform="rotate(-90 90.6 73.7)">1uF</text>
<text x="96.2" y="77">IN7P</text>
<text x="152.1" y="77.7">R26</text>
<text x="152.3" y="73.2">1E3</text>
<text x="163.9" y="77.7">R25</text>
<text x="164.1" y="73.2">1E6</text>
<text x="175.9" y="73.7" transform="rotate(-90 175.9 73.7)">C27</text>
<text x="180.4" y="73.7" transform="rotate(-90 180.4 73.7)">1uF</text>
<text x="185.9" y="77">IN5P</text>
<text x="224.5" y="76.2">R8</text>
<text x="236.3" y="76.2">R6</text>
<text x="243.8" y="77.3">C6</text>
<text x="247" y="72.3" transform="rotate(-90 247 72.3)">C5</text>
<text x="251.4" y="72.3" transform="rotate(-90 251.4 72.3)">1uF</text>
<text x="257" y="75.6">IN2P</text>
<text x="51.3" y="81.7">EL_7P</text>
<text x="82.9" y="83.2">470E12</text>
<text x="82.9" y="78.7">C36</text>
<text x="92.4" y="82.7" transform="rotate(-90 92.4 82.7)">10M</text>
<text x="96.8" y="82.4" transform="rotate(-90 96.8 82.4)">R36</text>
<text x="141" y="81.7">EL_5P</text>
<text x="172.7" y="83.2">470E12</text>
<text x="172.7" y="78.7">C28</text>
<text x="182.1" y="82.7" transform="rotate(-90 182.1 82.7)">10M</text>
<text x="186.6" y="82.4" transform="rotate(-90 186.6 82.4)">R24</text>
<text x="212.1" y="80.3">EL_2P</text>
<text x="243.8" y="81.8">470E12</text>
<text x="253.2" y="81.2" transform="rotate(-90 253.2 81.2)">10M</text>
<text x="257.7" y="79.7" transform="rotate(-90 257.7 79.7)">R5</text>
<text x="96.2" y="86.4">RLDOUT</text>
<text x="185.9" y="86.4">RLDOUT</text>
<text x="257" y="85">RLDOUT</text>
<text x="80.2" y="91.7">GND</text>
<text x="170" y="91.7">GND</text>
<text x="223.3" y="95.4">1E3</text>
<text x="235.1" y="95.4">1E6</text>
<text x="241" y="90.3">GND</text>
<text x="247" y="95.9" transform="rotate(-90 247 95.9)">C1</text>
<text x="251.4" y="95.9" transform="rotate(-90 251.4 95.9)">1uF</text>
<text x="49.4" y="101.3">EL_7N</text>
<text x="62.4" y="101.3">R35</text>
<text x="62.5" y="96.8">1E3</text>
<text x="74.2" y="101.3">R34</text>
<text x="74.3" y="96.8">1E6</text>
<text x="86.1" y="97.3" transform="rotate(-90 86.1 97.3)">C33</text>
<text x="90.6" y="97.3" transform="rotate(-90 90.6 97.3)">1uF</text>
<text x="96.2" y="100.6">IN7N</text>
<text x="139.1" y="101.3">EL_5N</text>
<text x="152.1" y="101.3">R23</text>
<text x="152.3" y="96.8">1E3</text>
<text x="163.9" y="101.3">R22</text>
<text x="164.1" y="96.8">1E6</text>
<text x="175.9" y="97.3" transform="rotate(-90 175.9 97.3)">C25</text>
<text x="180.4" y="97.3" transform="rotate(-90 180.4 97.3)">1uF</text>
<text x="185.9" y="100.6">IN5N</text>
<text x="224.5" y="99.9">R3</text>
<text x="236.3" y="99.9">R2</text>
<text x="243.8" y="100.9">C2</text>
<text x="257" y="99.2">IN2N</text>
<text x="82.9" y="106.8">470E12</text>
<text x="82.9" y="102.4">C34</text>
<text x="92.4" y="106.3" transform="rotate(-90 92.4 106.3)">10M</text>
<text x="96.8" y="106" transform="rotate(-90 96.8 106)">R33</text>
<text x="172.7" y="106.8">470E12</text>
<text x="172.7" y="102.4">C26</text>
<text x="182.1" y="106.3" transform="rotate(-90 182.1 106.3)">10M</text>
<text x="186.6" y="106" transform="rotate(-90 186.6 106)">R21</text>
<text x="212.1" y="103.9">EL_2N</text>
<text x="243.8" y="105.4">470E12</text>
<text x="253.2" y="104.9" transform="rotate(-90 253.2 104.9)">10M</text>
<text x="257.7" y="103.3" transform="rotate(-90 257.7 103.3)">R1</text>
<text x="96.2" y="110">RLDOUT</text>
<text x="185.9" y="110">RLDOUT</text>
<text x="241" y="113.9">GND</text>
<text x="257" y="108.6">RLDOUT</text>
<text x="45.9" y="118.7">J1</text>
<text x="80.2" y="115.3">GND</text>
<text x="170" y="115.3">GND</text>
<text x="40" y="124.9">EL_2N</text>
<text x="43.5" y="121">BM23FR0.6-8DS-0.35V_895_</text>
<text x="73" y="124.9">EL_3P</text>
<text x="152.3" y="122.8">1E3</text>
<text x="164.1" y="122.8">1E6</text>
<text x="175.9" y="123.3" transform="rotate(-90 175.9 123.3)">C15</text>
<text x="180.4" y="123.3" transform="rotate(-90 180.4 123.3)">1uF</text>
<text x="223.1" y="125.1">1E3</text>
<text x="234.9" y="125.1">1E6</text>
<text x="246.7" y="125.6" transform="rotate(-90 246.7 125.6)">C55</text>
<text x="251.2" y="125.6" transform="rotate(-90 251.2 125.6)">1uF</text>
<text x="40" y="127.3">EL_1N</text>
<text x="40" y="132">EL_1P</text>
<text x="40" y="129.6">EL_2P</text>
<text x="73" y="129.6">GND</text>
<text x="73" y="132">GND</text>
<text x="73" y="127.3">EL_4P</text>
<text x="141" y="131.3">EL_4P</text>
<text x="152.1" y="127.2">R20</text>
<text x="163.9" y="127.2">R19</text>
<text x="172.7" y="128.3">C16</text>
<text x="185.9" y="126.6">IN4P</text>
<text x="223" y="129.6">R59</text>
<text x="234.8" y="129.6">R58</text>
<text x="243.5" y="130.7">C56</text>
<text x="256.8" y="128.9">IN1P</text>
<text x="40" y="134.4">EL_3N</text>
<text x="40" y="136.7">EL_4N</text>
<text x="73" y="134.4">GND</text>
<text x="73" y="136.7">GND</text>
<text x="172.7" y="132.8">470E12</text>
<text x="182.1" y="132.3" transform="rotate(-90 182.1 132.3)">10M</text>
<text x="185.9" y="136">RLDOUT</text>
<text x="186.6" y="132" transform="rotate(-90 186.6 132)">R18</text>
<text x="211.9" y="133.6">EL_1P</text>
<text x="243.5" y="135.2">470E12</text>
<text x="253" y="134.6" transform="rotate(-90 253 134.6)">10M</text>
<text x="257.4" y="134.4" transform="rotate(-90 257.4 134.4)">R54</text>
<text x="48.2" y="142.3">J2</text>
<text x="170" y="141.3">GND</text>
<text x="240.8" y="143.7">GND</text>
<text x="256.8" y="138.4">RLDOUT</text>
<text x="40" y="148.5">EL_6N</text>
<text x="43.5" y="144.6">BM23FR0.6-8DS-0.35V_895_</text>
<text x="73" y="148.5">EL_5P</text>
<text x="152.3" y="146.4">1E3</text>
<text x="164.1" y="146.4">1E6</text>
<text x="175.9" y="146.9" transform="rotate(-90 175.9 146.9)">C13</text>
<text x="180.4" y="146.9" transform="rotate(-90 180.4 146.9)">1uF</text>
<text x="223.1" y="148.8">1E3</text>
<text x="234.9" y="148.8">1E6</text>
<text x="246.7" y="149.2" transform="rotate(-90 246.7 149.2)">C53</text>
<text x="251.2" y="149.2" transform="rotate(-90 251.2 149.2)">1uF</text>
<text x="40" y="155.6">EL_8P</text>
<text x="40" y="153.2">EL_6P</text>
<text x="40" y="150.9">EL_8N</text>
<text x="73" y="153.2">GND</text>
<text x="73" y="155.6">GND</text>
<text x="73" y="150.9">EL_7P</text>
<text x="139.1" y="150.9">EL_4N</text>
<text x="152.1" y="150.9">R17</text>
<text x="163.9" y="150.9">R16</text>
<text x="172.7" y="151.9">C14</text>
<text x="182.1" y="155.9" transform="rotate(-90 182.1 155.9)">10M</text>
<text x="185.9" y="150.2">IN4N</text>
<text x="186.6" y="155.6" transform="rotate(-90 186.6 155.6)">R15</text>
<text x="210" y="153.2">EL_1N</text>
<text x="223" y="153.2">R53</text>
<text x="234.8" y="153.2">R52</text>
<text x="243.5" y="154.3">C54</text>
<text x="256.8" y="152.5">IN1N</text>
<text x="40" y="158">EL_5N</text>
<text x="40" y="160.3">EL_7N</text>
<text x="73" y="158">GND</text>
<text x="73" y="160.3">GND</text>
<text x="172.7" y="156.4">470E12</text>
<text x="185.9" y="159.6">RLDOUT</text>
<text x="243.5" y="158.8">470E12</text>
<text x="253" y="158.2" transform="rotate(-90 253 158.2)">10M</text>
<text x="256.8" y="162">RLDOUT</text>
<text x="257.4" y="158" transform="rotate(-90 257.4 158)">R51</text>
<text x="170" y="164.9">GND</text>
<text x="240.8" y="167.3">GND</text>
</g>
<g font-size="2.3" fill="#0dab76">
<text x="181.2" y="178.3">(c) 2022 e-Nable Italia / Alberto Navatta &lt;alberto@e-nableitalia.it&gt;</text>
<text x="181.4" y="175.2">8 Channel EMG signal converter Module</text>
<text x="181.2" y="180.8">This schematic is licensed with a Creative Common Attribution-</text>
<text x="181.2" y="183.2">NonCommercial-ShareAlike 4.0 International License</text>
</g>
<g font-size="2" fill="#808080">
<text x="50.9" y="124.6">1</text>
<text x="56.3" y="125.6">1</text>
<text x="62.7" y="125.6">7</text>
<text x="68.1" y="124.6">7</text>
<text x="50.9" y="126.9">2</text>
<text x="50.9" y="129.3">3</text>
<text x="50.9" y="131.7">4</text>
<text x="56.3" y="128">2</text>
<text x="56.3" y="130.3">3</text>
<text x="62.7" y="128">8</text>
<text x="62.7" y="130.3">9</text>
<text x="68.1" y="126.9">8</text>
<text x="68.1" y="129.3">9</text>
<text x="68.1" y="131.7">10</text>
<text x="50.9" y="134">5</text>
<text x="50.9" y="136.4">6</text>
<text x="56.3" y="132.7">4</text>
<text x="56.3" y="135.1">5</text>
<text x="56.3" y="137.4">6</text>
<text x="61.6" y="132.7">10</text>
<text x="61.6" y="137.4">12</text>
<text x="61.7" y="135.1">11</text>
<text x="68.1" y="134">11</text>
<text x="68.1" y="136.4">12</text>
<text x="50.9" y="148.2">1</text>
<text x="56.3" y="149.2">1</text>
<text x="62.7" y="149.2">7</text>
<text x="68.1" y="148.2">7</text>
<text x="50.9" y="150.6">2</text>
<text x="50.9" y="152.9">3</text>
<text x="50.9" y="155.3">4</text>
<text x="56.3" y="151.6">2</text>
<text x="56.3" y="154">3</text>
<text x="62.7" y="151.6">8</text>
<text x="62.7" y="154">9</text>
<text x="68.1" y="150.6">8</text>
<text x="68.1" y="152.9">9</text>
<text x="68.1" y="155.3">10</text>
<text x="50.9" y="157.6">5</text>
<text x="50.9" y="160">6</text>
<text x="56.3" y="156.3">4</text>
<text x="56.3" y="158.7">5</text>
<text x="56.3" y="161">6</text>
<text x="61.6" y="156.3">10</text>
<text x="61.6" y="161">12</text>
<text x="61.7" y="158.7">11</text>
<text x="68.1" y="157.6">11</text>
<text x="68.1" y="160">12</text>
</g>
</svg>
